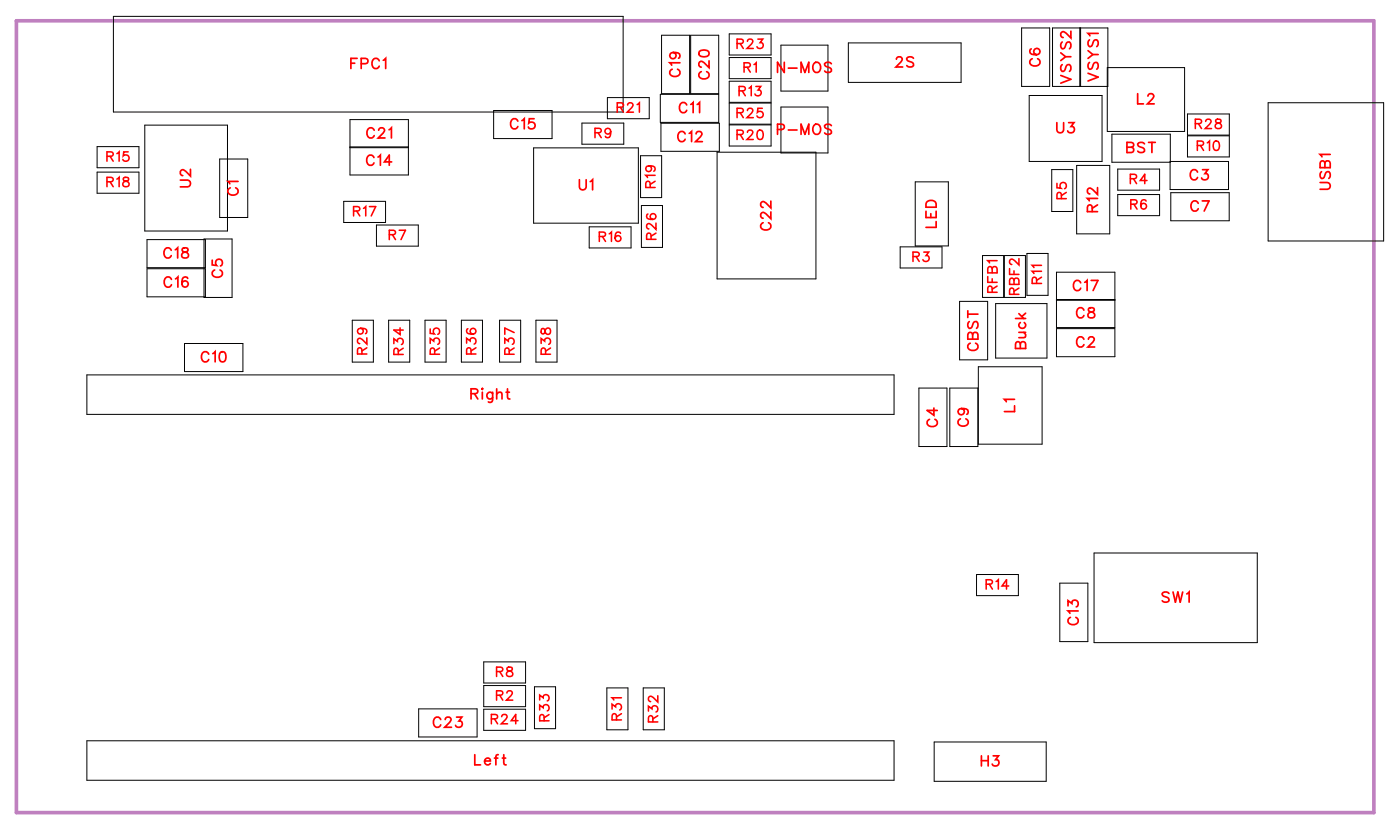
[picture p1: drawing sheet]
<svg xmlns="http://www.w3.org/2000/svg" width="98mm" height="58mm" viewBox="0 0 98 58" stroke-linecap="round" stroke-linejoin="round" font-family="sans-serif">
<path d="M1.1 1.4h94.9v55.3h-94.9z" fill="none" stroke="#bf80bf" stroke-width=".25"/>
<g fill="none" stroke="#000" stroke-width=".07">
<path d="M6.8 10.2h2.9v1.5h-2.9zM6.8 12h2.9v1.5h-2.9zM7.9 1.1h35.6v6.7h-35.6zM10.1 8.7h5.8v7.4h-5.8zM10.3 16.7h4v2h-4zM10.3 18.7h4v2h-4zM14.2 16.7h2v4.1h-2zM15.3 11.1h2v4.1h-2zM24 14h2.9v1.5h-2.9zM24.4 8.3h4.1v3.9h-4.1zM24.4 10.2h4.1M24.4 10.3h4.1"/>
<path d="M26.3 15.7h2.9v1.5h-2.9zM34.5 7.7h4.1v2h-4.1zM37.3 10.3h7.3v5.3h-7.3zM40.6 8.6h3v1.5h-3zM41.2 15.8h2.9v1.5h-2.9zM42.4 6.8h2.9v1.5h-2.9zM44.7 10.9h1.5v2.9h-1.5zM44.8 14.3h1.5v3h-1.5zM46.1 6.6h4.1v1.9h-4.1zM46.2 8.6h4v2h-4zM46.2 2.5h2v4h-2zM48.2 2.5h2v4h-2z"/>
<path d="M50.1 10.6h6.9v8.9h-6.9zM50.9 2.4h3v1.4h-3zM50.9 4h3v1.5h-3zM50.9 5.7h3v1.4h-3zM50.9 7.2h3v1.5h-3zM50.9 8.7h3v1.5h-3zM54.5 3.1h3.3v3.3h-3.3zM54.5 7.5h3.3v3.2h-3.3zM59.2 3h7.9v2.7h-7.9zM62.9 17.2h2.9v1.5h-2.9zM63.9 12.7h2.3v4.5h-2.3zM68.6 17.8h1.5v3h-1.5z"/>
<path d="M70.1 17.8h1.5v3h-1.5zM71.3 2h2v4h-2zM71.7 17.7h1.5v2.9h-1.5zM71.9 6.7h5.1v4.6h-5.1zM73.5 11.8h1.4v3h-1.4zM73.5 2h3.9v4h-3.9zM73.8 19h4.1v3.9h-4.1zM75.2 11.5h2.3v4.8h-2.3zM75.4 2v4M75.5 2v4M77.3 4.7h5.4v4.5h-5.4zM77.7 9.4h4v1.9h-4z"/>
<path d="M78.1 11.8h2.9v1.5h-2.9zM78.1 13.6h2.9v1.4h-2.9zM81.7 11.3h4.1v1.9h-4.1zM81.8 13.4h4v2h-4zM82.9 8h3v1.4h-3zM82.9 9.5h3v1.4h-3zM88.6 7.2h8v9.6h-8zM6.1 26.2h56.3v2.7h-56.3zM12.9 24h4.1v1.9h-4.1zM24.6 22.3h1.5v3h-1.5zM27.1 22.3h1.5v3h-1.5zM29.7 22.3h1.5v3h-1.5z"/>
<path d="M32.2 22.3h1.5v3h-1.5zM34.9 22.3h1.5v3h-1.5zM37.4 22.3h1.5v3h-1.5zM64.2 27.1h1.9v4.1h-1.9zM66.3 27.1h2v4.1h-2zM67 21h2v4.1h-2zM68.3 25.6h4.5v5.4h-4.5zM69.5 21.2h3.6v3.8h-3.6zM73.8 22.9h4.1v2h-4.1zM73.8 20.9h4.1M73.8 21h4.1M76.4 38.6h11.4v6.2h-11.4z"/>
<path d="M6.1 51.7h56.3v2.7h-56.3zM29.2 49.5h4.1v1.9h-4.1zM33.8 46.2h2.9v1.5h-2.9zM33.8 47.8h2.9v1.5h-2.9zM33.8 49.5h2.9v1.5h-2.9zM37.3 47.9h1.5v2.9h-1.5zM42.4 48h1.5v2.9h-1.5zM44.9 48h1.5v2.9h-1.5zM65.2 51.8h7.9v2.7h-7.9zM68.2 40.1h2.9v1.5h-2.9zM74 40.7h2v4.1h-2z"/>
</g>
<g fill="none" stroke="#f00" stroke-width=".12">
<path d="M12 17.5a.26 .26 0 0 0-.3-.2 .26 .26 0 0 0-.2 .3v.1a.26 .26 0 0 0 .2 .3 .26 .26 0 0 0 .3-.2M12 19.5a.26 .26 0 0 0-.3-.2 .26 .26 0 0 0-.2 .3v.2a.26 .26 0 0 0 .2 .2 .26 .26 0 0 0 .3-.1M12.2 17.4l.2-.1v.7M12.3 19.5l.1-.2v.7M12.6 12.6h.5l.2 .2-.1 .2h-.6M12.8 17.3v.2l.3 .1 .1 .2a.24 .24 0 0 1-.3 .2 .24 .24 0 0 1-.2-.2l.4-.3v-.2zM13.1 19.4a.35 .35 0 0 0-.4 .2 .35 .35 0 0 0 .2 .4 .22 .22 0 0 0 .2-.2 .22 .22 0 0 0-.2-.2 .22 .22 0 0 0-.2 .2M13.3 11.8v.5l-.3-.4-.3-.1-.1 .2v.1l.2 .1M14.8 18.2v.3h.3a.25 .25 0 0 1 0-.4 .25 .25 0 0 1 .4 .1 .25 .25 0 0 1-.1 .4M15 18.8a.26 .26 0 0 0-.2 .3 .26 .26 0 0 0 .3 .2h.2a.26 .26 0 0 0 .2-.2 .26 .26 0 0 0-.1-.3M16.1 13.1a.26 .26 0 0 0-.2 .3 .26 .26 0 0 0 .3 .2h.2a.26 .26 0 0 0 .2-.2 .26 .26 0 0 0-.1-.3M16.6 12.7h-.7l.2 .1"/>
<path d="M24.5 4.4h.3M24.9 4.1h-.4v.7M25.2 4.4h.4l.1-.3h-.5v.7M26.1 11a.26 .26 0 0 0-.3-.2 .26 .26 0 0 0-.2 .3v.2a.26 .26 0 0 0 .2 .2 .26 .26 0 0 0 .3-.1M26.1 9.1a.26 .26 0 0 0-.3-.2 .26 .26 0 0 0-.2 .3v.2a.26 .26 0 0 0 .2 .2 .26 .26 0 0 0 .3-.1M26.4 11l.2-.2v.7M26.4 9.1l.2-.2h.1l.2 .2-.1 .2-.4 .3h.5M26.5 4.2a.26 .26 0 0 0-.3-.1 .26 .26 0 0 0-.2 .2v.2a.26 .26 0 0 0 .2 .3 .26 .26 0 0 0 .3-.2M26.8 4.2l.1-.1v.7M27.2 9.1l.1-.2v.7M27.4 11.3h-.6l.4-.5v.7M36.2 8.5a.26 .26 0 0 0-.3-.2 .26 .26 0 0 0-.2 .3v.1a.26 .26 0 0 0 .2 .3 .26 .26 0 0 0 .3-.2"/>
<path d="M36.4 8.4l.2-.1v.7M37.3 8.3h-.3l-.1 .3a.25 .25 0 0 1 .4 0 .25 .25 0 0 1 0 .4 .25 .25 0 0 1-.4-.1M40.5 12.5v.5l.2 .2 .2-.1v-.6M41.2 12.7l.2-.2v.7M46.9 4.8a.26 .26 0 0 0-.1 .3 .26 .26 0 0 0 .2 .2h.2a.26 .26 0 0 0 .3-.2 .26 .26 0 0 0-.2-.3M47 3.7a.22 .22 0 0 1 .2 .3 .22 .22 0 0 1-.3 0 .22 .22 0 0 1 0-.3h.1a.34 .34 0 0 1 .5 .2l-.1 .2M47.5 4.4h-.7l.1 .1M47.9 9.3a.26 .26 0 0 0-.3-.1 .26 .26 0 0 0-.3 .2v.2a.26 .26 0 0 0 .3 .3 .26 .26 0 0 0 .3-.2M48 7.3a.26 .26 0 0 0-.3-.1 .26 .26 0 0 0-.2 .2v.2a.26 .26 0 0 0 .2 .3 .26 .26 0 0 0 .3-.2M48.1 9.3l.2-.1v.7M48.2 7.3l.2-.1v.7M48.6 9.3l.1-.1h.2l.1 .1-.1 .2-.3 .4h.5"/>
<path d="M48.7 7.3l.2-.1v.7M48.8 3.6l.3-.1a.3 .3 0 0 1 .4 .3 .38 .38 0 0 1-.4 .2 .38 .38 0 0 1-.3-.3zM49 5a.26 .26 0 0 0-.2 .3 .26 .26 0 0 0 .3 .2h.1a.26 .26 0 0 0 .3-.2 .26 .26 0 0 0-.1-.3M49.5 4.2v.5l-.3-.3-.3-.1-.1 .1v.1l.2 .2M53.3 15.5a.26 .26 0 0 0-.2 .3 .26 .26 0 0 0 .3 .2h.2a.26 .26 0 0 0 .2-.2 .26 .26 0 0 0-.1-.3M53.8 14.8v.5l-.3-.4-.2-.1-.2 .2v.1l.2 .1M53.8 14v.5l-.3-.3-.2-.1-.2 .1v.1l.2 .2M54.3 9h.4v-.3h-.4v.7M54.8 4.3v.8l-.5-.8v.8M55.1 4.8h.6M55.1 9.1h.6M55.9 5.1v-.8l.3 .8 .3-.8v.8"/>
<path d="M55.9 9.4v-.7l.3 .7 .3-.7v.7M56.8 8.8l.1-.1a.33 .33 0 0 1 .4 .3 .33 .33 0 0 1-.4 .3l-.1-.2zM56.9 4.4a.33 .33 0 0 1 .4 .3 .33 .33 0 0 1-.4 .3l-.1-.2zM58.1 4.4l-.2-.1-.3 .1 .1 .2 .4 .3v.1l-.2 .1-.3-.1M58.1 8.8l-.2-.1-.3 .1 .1 .1 .4 .3v.1l-.2 .1-.3-.1M62.6 4.1l.1-.1h.2l.1 .1-.1 .2-.3 .4h.4M63.8 4.1l-.2-.1-.3 .1 .1 .1 .4 .3v.1l-.2 .1-.3-.1M64.7 14.7v.5h.7v-.5M64.8 14.1l.1-.1 .4 .1 .1 .4h-.7zM65 14.9v.3M65.4 15.5v.4h-.7M72 3.4a.35 .35 0 0 0 .2 .5 .35 .35 0 0 0 .4-.3 .22 .22 0 0 0-.2-.2 .22 .22 0 0 0-.2 .2 .22 .22 0 0 0 .2 .2"/>
<path d="M72.1 4.1a.26 .26 0 0 0-.2 .3 .26 .26 0 0 0 .3 .2h.2a.26 .26 0 0 0 .2-.2 .26 .26 0 0 0-.1-.3M73.8 8.6v.5l.2 .2 .2-.1 .1-.6M74.1 5.3l.7 .2-.7 .3M74.1 3.7l.3 .3M74.2 4.5l-.1 .2 .1 .3 .2-.1 .2-.4h.1l.1 .2-.1 .3M74.2 2.9l-.1 .2 .1 .3 .2-.1 .1-.3 .2-.1 .1 .2-.1 .3M74.6 8.6h.4l-.2 .2a.24 .24 0 0 1 .2 .4 .24 .24 0 0 1-.4-.1M74.8 4h-.4l-.3 .2M74.8 2.2v.4l-.3-.3-.3-.1-.1 .1v.2l.2 .1M75.5 19.7a.26 .26 0 0 0-.3-.1 .26 .26 0 0 0-.2 .2v.2a.26 .26 0 0 0 .2 .3 .26 .26 0 0 0 .3-.2M75.8 19.7l.1-.1v.7M76 5.1l.7 .3-.7 .2"/>
<path d="M76 3.5l.3 .3M76.1 4.4l-.1 .1 .1 .3h.2l.2-.4h.1l.1 .1-.1 .3M76.1 2.8l-.1 .1 .1 .4 .2-.1 .1-.4h.2l.1 .1-.1 .4M76.2 19.6h.5l-.4 .7M76.3 14.8l-.1-.4-.1-.1-.2 .2v.3h.8M76.7 13.8h-.8l.2 .2M76.7 13.1v.5l-.4-.4-.2-.1-.2 .2v.1l.2 .1M76.7 14.3l-.4 .2M76.7 3.8h-.4l-.3 .3M76.7 2.3h-.7l.1 .2M78.7 10.3h.4l.1 .2-.2 .1h-.3v-.7l.4 .1 .1 .1-.2 .2M79.5 6.5v.7h.4"/>
<path d="M79.9 10l-.1-.1-.3 .1v.2l.4 .2v.1l-.1 .1-.3-.1M80.2 6.7l.1-.2h.1l.2 .2-.1 .2-.4 .3h.5M80.2 9.9h.5M80.5 9.9v.7M83.6 12a.26 .26 0 0 0-.3-.2 .26 .26 0 0 0-.2 .3v.2a.26 .26 0 0 0 .2 .2 .26 .26 0 0 0 .3-.1M83.7 14.2a.26 .26 0 0 0-.3-.2 .26 .26 0 0 0-.2 .3v.2a.26 .26 0 0 0 .2 .2 .26 .26 0 0 0 .3-.1M84 14h.4l-.3 .7M84 11.8h.4l-.2 .3a.24 .24 0 0 1 .1 .4 .24 .24 0 0 1-.4-.1M92.2 12.7h.5l.2 .2-.1 .3h-.6M92.3 12l-.1 .1 .1 .4 .2-.1 .1-.4h.2l.1 .1-.1 .4M92.5 11.4v-.1h-.2l-.1 .4h.7v-.3l-.1-.2-.2 .1-.1 .4M92.9 10.8h-.7l.1 .1"/>
<path d="M14.6 24.7a.26 .26 0 0 0-.3-.2 .26 .26 0 0 0-.2 .3v.2a.26 .26 0 0 0 .2 .2 .26 .26 0 0 0 .3-.1M14.9 24.7l.1-.2v.7M15.4 24.6l.1-.1a.37 .37 0 0 1 .3 .4 .37 .37 0 0 1-.3 .3 .45 .45 0 0 1-.1-.6zM32.9 27.5l.4-.1 .1-.1-.2-.2h-.3v.7M33.1 27.5l.3 .3M33.7 27.1v.1zM33.7 27.4v.4M34.4 27.4v.6h-.3M34.4 27.5a.23 .23 0 0 0-.3-.1 .23 .23 0 0 0 0 .4 .23 .23 0 0 0 .3-.1M34.7 27.5l.2-.1h.1l.1 .4M34.7 27.1v.7M35.3 27.4h.3"/>
<path d="M35.4 27.1v.6l.2 .1M64.9 29.3a.26 .26 0 0 0-.2 .3 .26 .26 0 0 0 .3 .2h.2a.26 .26 0 0 0 .3-.2 .26 .26 0 0 0-.2-.3M65.2 28.5v.5l-.5-.4h.8M67.1 29.2a.26 .26 0 0 0-.2 .3 .26 .26 0 0 0 .3 .2h.1a.26 .26 0 0 0 .3-.2 .26 .26 0 0 0-.1-.3M67.1 28.5a.22 .22 0 0 1 .2 .3 .22 .22 0 0 1-.3 .1 .22 .22 0 0 1 0-.4h.1a.34 .34 0 0 1 .5 .3l-.1 .1M67.6 21.9h.7M67.6 21.7v.5M67.7 22.4l-.1 .2 .1 .3 .2-.1 .2-.4h.1l.1 .2-.1 .3M67.8 23.9a.26 .26 0 0 0-.2 .3 .26 .26 0 0 0 .3 .2h.1a.26 .26 0 0 0 .3-.2 .26 .26 0 0 0-.2-.3M67.9 23.4v-.2h-.2l-.1 .5h.7v-.3l-.1-.2-.2 .1-.1 .4M70.9 27.9h-.8l.2 .1M70.9 28.3v.4h-.8"/>
<path d="M70.9 22.2h.7M71.2 23.2h.4M71.2 21.9l.3 .3M71.3 24l-.2-.2-.1 .1-.1 .4h.7v-.3l-.1-.2-.2 .1v.4M71.3 22.5a.23 .23 0 0 0-.1 .3 .23 .23 0 0 0 .4 0 .23 .23 0 0 0-.1-.3M71.5 23.2l.1 .2v.1l-.4 .1M71.6 21.8l-.2 .3M75.7 23.7a.26 .26 0 0 0-.3-.2 .26 .26 0 0 0-.2 .3v.1a.26 .26 0 0 0 .2 .3 .26 .26 0 0 0 .3-.2M75.7 21.6a.26 .26 0 0 0-.3-.1 .26 .26 0 0 0-.2 .2v.2a.26 .26 0 0 0 .2 .3 .26 .26 0 0 0 .3-.2M76 23.7l.1-.2h.2l.1 .1-.1 .3-.3 .3h.5M76.1 21.5v.2l.3 .1 .1 .1a.24 .24 0 0 1-.3 .3 .24 .24 0 0 1-.2-.3l.4-.3v-.1zM30.8 50.2a.26 .26 0 0 0-.3-.2 .26 .26 0 0 0-.2 .3v.2a.26 .26 0 0 0 .2 .2 .26 .26 0 0 0 .3-.1"/>
<path d="M31.1 50.2l.1-.2h.2l.1 .2-.1 .2-.3 .3h.4M31.9 50h.4l-.2 .3a.24 .24 0 0 1 .1 .4 .24 .24 0 0 1-.4-.1M33.2 52.7v.7h.4M33.8 53.1h.4a.23 .23 0 0 0-.2-.2 .23 .23 0 0 0-.2 .2 .23 .23 0 0 0 .2 .3l.2-.1M34.5 52.9h.3M34.8 52.7l-.2 .1v.6M35.1 52.9h.2M35.2 52.7v.5l.2 .2M68.5 52.7v.7M68.5 53.1h.5M69 52.7v.7M69.4 52.7h.3l-.2 .3a.24 .24 0 0 1 .2 .4 .24 .24 0 0 1-.4-.1"/>
<path d="M74.6 42.3v-.4l.3 .2a.24 .24 0 0 1 .3-.2 .24 .24 0 0 1 0 .4M74.8 43.1a.26 .26 0 0 0-.2 .3 .26 .26 0 0 0 .3 .2h.1a.26 .26 0 0 0 .3-.2 .26 .26 0 0 0-.2-.3M75.3 42.6h-.7l.1 .2M81.6 41.4l-.1-.1-.3 .1v.2l.4 .2v.1l-.1 .1-.3-.1M81.9 41.3l.2 .7 .2-.7 .1 .7 .2-.7M82.9 41.4l.1-.1v.7"/>
</g>
<g fill="none" stroke="#f00" stroke-width=".11">
<path d="M7.5 10.9h.3l.1-.2-.4-.1v.6M7.5 12.7h.3l.1-.3h-.4v.6M7.7 10.9l.2 .3M7.7 12.7l.2 .3M8.2 10.7l.1-.1v.6M8.2 12.5l.1-.1v.6M8.6 12.4v.2l.4 .2a.22 .22 0 0 1-.2 .2 .22 .22 0 0 1-.2-.2l.4-.3v-.1zM9 10.6h-.4v.3a.23 .23 0 0 1 .4 0 .23 .23 0 0 1-.1 .3 .23 .23 0 0 1-.3-.1M24.7 14.7h.4v-.2l-.4-.1v.7M24.9 14.7l.2 .4M25.4 14.5l.1-.1v.7M25.8 14.4h.4l-.3 .7"/>
<path d="M27.2 16.4l.4-.1v-.2h-.4v.6M27.4 16.4l.2 .3M27.9 16.1h.4l-.3 .6M41.6 9.3l.3-.1 .1-.2h-.4v.6M41.8 9.3l.2 .3M41.9 16.5h.3l.1-.2-.4-.1v.6M42.1 16.5l.2 .3M42.5 16.3l.2-.1v.6M42.7 9.2a.2 .2 0 0 1-.3 .1 .2 .2 0 0 1-.1-.3 .2 .2 0 0 1 .3 0l.1 .2a.31 .31 0 0 1-.3 .4l-.1-.1M43.1 7.5h.4v-.3h-.4v.6M43.3 7.5l.2 .3M43.3 16.3v-.1a.32 .32 0 0 0-.4 .3 .32 .32 0 0 0 .3 .3 .2 .2 0 0 0 .2-.1 .2 .2 0 0 0-.2-.3 .2 .2 0 0 0-.2 .2"/>
<path d="M43.8 7.3l.2-.1 .2 .1-.4 .5h.4M44.5 7.3l.2-.1v.6M45.3 14.9l-.1 .1a.32 .32 0 0 0 .2 .4 .32 .32 0 0 0 .4-.3 .2 .2 0 0 0-.2-.2 .2 .2 0 0 0-.2 .2 .2 .2 0 0 0 .2 .2M45.3 11.6a.2 .2 0 0 1 .2 .2 .2 .2 0 0 1-.3 .1 .2 .2 0 0 1 0-.3h.1a.31 .31 0 0 1 .5 .2l-.1 .1M45.4 13.1v-.4h-.2l-.1 .4h.7M45.5 16.7l-.1-.4h-.2v.4h.6M45.8 12.2h-.7l.1 .2M45.8 12.6l-.4 .3M45.8 15.6v.4l-.5-.4-.1 .2 .1 .2M45.8 16.3l-.3 .2M51.5 9.4h.4v-.3h-.4v.6M51.5 3h.4v-.2l-.4-.1v.7"/>
<path d="M51.5 7.9l.4-.1v-.2h-.4v.6M51.6 6.3h.4v-.2l-.4-.1v.7M51.7 9.4l.2 .3M51.7 3l.2 .4M51.7 7.9l.2 .3M51.8 6.3l.3 .4M52 4.7h.3l.1-.3h-.4v.6M52.2 4.7l.2 .3M52.2 9.2l.1-.1 .3 .1-.4 .5h.4M52.2 2.9l.1-.2 .3 .2-.4 .5h.4M52.2 7.7l.1-.1 .3 .1-.4 .5h.4M52.3 6.2l.2-.2v.7"/>
<path d="M52.7 4.5l.1-.1v.6M52.8 6h.3l-.2 .3a.22 .22 0 0 1 .2 .3 .22 .22 0 0 1-.4 0M52.9 2.7h.4l-.2 .3a.22 .22 0 0 1 .1 .3 .22 .22 0 0 1-.3 0M53 9.1a.32 .32 0 0 1 .3 .2 .32 .32 0 0 1-.2 .4l-.2-.1v-.2zM53.2 7.6h-.3v.2a.23 .23 0 0 1 .3 0 .23 .23 0 0 1 0 .4 .23 .23 0 0 1-.3-.1M63.8 17.9h.3l.1-.3h-.4v.6M64 17.9l.2 .3M64.5 17.6h.4l-.2 .2a.22 .22 0 0 1 .1 .4 .22 .22 0 0 1-.3-.1M69 19.3v.4h.6M69.3 18.8l-.1-.2h-.2v.4h.6v-.2l-.1-.2-.2 .1v.3M69.3 19.5v.2M69.6 18.2h-.6l.1 .1"/>
<path d="M69.6 20l-.3 .2M70.5 18.7v.4h.7M70.8 19.6l-.1-.2h-.1l-.1 .4h.7v-.2l-.2-.2-.2 .1v.3M70.8 18.9v.2M71.2 18v.5l-.6-.4-.1 .2 .2 .2M72.4 19.8v-.4h-.3v.4h.6M72.7 18.9h-.6l.1 .2M72.7 18.5h-.6l.1 .2M72.7 19.3l-.3 .3M73.8 12.8v.3h.3a.23 .23 0 0 1 0-.3 .23 .23 0 0 1 .3 0 .23 .23 0 0 1-.1 .4M74.1 13.9v-.4h-.2l-.1 .4h.7M74.5 13.4l-.4 .2"/>
<path d="M78.9 12.5l.4-.1v-.2h-.4v.6M79 14.2h.3l.1-.2-.4-.1v.7M79.2 12.5l.2 .3M79.2 14.2l.2 .4M80 14a.32 .32 0 0 0-.4 .2 .32 .32 0 0 0 .3 .4 .2 .2 0 0 0 .2-.2 .2 .2 0 0 0-.2-.2 .2 .2 0 0 0-.2 .2M80.1 12.6h-.5l.4-.4v.6M83.5 8.6h.4v-.2l-.4-.1v.7M83.6 10.2l.4-.1v-.2l-.4-.1v.7M83.7 8.6l.2 .4M83.8 10.2l.3 .3M84.2 8.5l.1-.2 .3 .1-.4 .6h.4M84.3 10l.2-.2v.7"/>
<path d="M84.8 9.9a.32 .32 0 0 1 .4 .2 .32 .32 0 0 1-.2 .4l-.2-.1-.1-.3zM84.9 8.3v.2l.3 .1 .1 .2a.22 .22 0 0 1-.2 .2 .22 .22 0 0 1-.2-.2l.4-.3-.1-.2zM25.2 22.9a.2 .2 0 0 1 .2 .3 .21 .21 0 0 1-.4 .1 .21 .21 0 0 1 .1-.4h.1a.31 .31 0 0 1 .4 .3l-.1 .1M25.3 24.7l-.1-.4h-.2v.4h.6M25.6 23.6v.4l-.5-.4-.1 .2 .1 .2M25.6 24.3l-.3 .2M27.5 24v-.4l.3 .2a.22 .22 0 0 1 .3-.1 .22 .22 0 0 1-.1 .3M27.8 24.7v-.3l-.2-.1-.1 .4h.7M27.9 22.9v.4l-.4-.3h.7M28.2 24.3l-.4 .2M30 24v-.4l.3 .2a.22 .22 0 0 1 .3-.2 .22 .22 0 0 1 0 .4M30 23v.3h.3a.23 .23 0 0 1 0-.4 .23 .23 0 0 1 .4 .1 .23 .23 0 0 1-.1 .3"/>
<path d="M30.4 24.7l-.1-.4h-.2l-.1 .4h.7M30.7 24.3l-.3 .2M32.6 23.9v-.3l.2 .2a.22 .22 0 0 1 .4-.2 .22 .22 0 0 1-.1 .4M32.7 22.9l-.1 .1a.32 .32 0 0 0 .3 .4 .32 .32 0 0 0 .3-.3 .2 .2 0 0 0-.1-.2 .2 .2 0 0 0-.3 .2 .2 .2 0 0 0 .2 .2M32.9 24.7v-.4h-.3v.4h.6M33.2 24.3l-.3 .2M35.3 24v-.4l.2 .2a.22 .22 0 0 1 .4-.2 .22 .22 0 0 1-.1 .4M35.6 24.7l-.1-.4h-.2v.4h.6M35.9 24.3l-.3 .2M35.9 23.2l-.6-.3v.4M37.8 24v-.4l.2 .2a.22 .22 0 0 1 .4-.2 .22 .22 0 0 1-.1 .4M37.8 23v.3h.1l.3-.4a.22 .22 0 0 1 .3 .2 .22 .22 0 0 1-.3 .2l-.2-.3z"/>
<path d="M38.1 24.7v-.4h-.2l-.1 .4h.6M38.4 24.3l-.3 .2M69.3 20.4v-.4h-.3v.4h.6M70.8 20.5v-.3l-.2-.1-.1 .4h.7M71.2 20.1l-.4 .2M34.3 50.2l.4-.1v-.2l-.4-.1v.7M34.5 50.2l.3 .3M34.7 48.5h.4v-.2l-.4-.1v.6M34.7 46.9l.4-.1v-.2l-.4-.1v.7M34.9 48.5l.2 .3M34.9 46.9l.2 .3M35 50l.2-.2 .2 .2-.4 .5h.4"/>
<path d="M35.4 48.3l.1-.1 .3 .1-.4 .5h.4M35.4 46.6v.2l.4 .2a.22 .22 0 0 1-.2 .2 .22 .22 0 0 1-.2-.2l.4-.3-.1-.1zM36.2 50.3h-.5l.3-.5v.7M37.7 49.5v-.3l.2 .2a.22 .22 0 0 1 .4-.2 .22 .22 0 0 1-.1 .4M37.7 48.8v-.3l.2 .2a.22 .22 0 0 1 .4-.2 .22 .22 0 0 1-.1 .4M38 50.3v-.4h-.2l-.1 .4h.6M38.3 49.9l-.3 .2M42.7 49.5v-.4l.3 .2a.22 .22 0 0 1 .3-.1 .22 .22 0 0 1 0 .3M43.1 50.2l-.1-.3-.2-.1-.1 .4h.7M43.4 48.7h-.7l.2 .1M43.4 49.8l-.3 .2M45.3 49.6v-.3l.2 .2a.22 .22 0 0 1 .4-.2 .22 .22 0 0 1-.1 .4"/>
<path d="M45.6 50.4v-.4h-.3v.4h.6M45.9 48.5v.5l-.5-.4-.1 .2 .1 .1M45.9 49.9l-.3 .3M68.9 40.8l.3-.1 .1-.2-.4-.1v.7M69.1 40.8l.2 .3M69.6 40.6l.1-.2v.7M70.5 40.9h-.5l.3-.5v.7"/>
</g>
<g font-size="1.2" fill="#fff">
<text x="24.4" y="5.1">FPC1</text>
<text x="47.8" y="5.4" transform="rotate(-90 47.8 5.4)">C19</text>
<text x="49.8" y="5.6" transform="rotate(-90 49.8 5.6)">C20</text>
<text x="54.2" y="5.4">N-MOS</text>
<text x="62.5" y="5">2S</text>
<text x="72.9" y="4.7" transform="rotate(-90 72.9 4.7)">C6</text>
<text x="75.1" y="5.9" transform="rotate(-90 75.1 5.9)">VSYS2</text>
<text x="77" y="5.7" transform="rotate(-90 77 5.7)">VSYS1</text>
<text x="25.6" y="11.8">C14</text>
<text x="25.6" y="9.9">C21</text>
<text x="35.6" y="9.3">C15</text>
<text x="47.3" y="10.2">C12</text>
<text x="47.4" y="8.2">C11</text>
<text x="54.2" y="9.7">P-MOS</text>
<text x="73.7" y="9.6">U3</text>
<text x="78.6" y="10.9">BST</text>
<text x="79.4" y="7.5">L2</text>
<text x="13.6" y="13.1" transform="rotate(-90 13.6 13.1)">U2</text>
<text x="16.9" y="13.7" transform="rotate(-90 16.9 13.7)">C1</text>
<text x="40.4" y="13.5">U1</text>
<text x="54.1" y="16.1" transform="rotate(-90 54.1 16.1)">C22</text>
<text x="65.7" y="15.9" transform="rotate(-90 65.7 15.9)">LED</text>
<text x="76.9" y="14.8" transform="rotate(-90 76.9 14.8)">R12</text>
<text x="83.1" y="12.8">C3</text>
<text x="83.1" y="15">C7</text>
<text x="93.2" y="13.3" transform="rotate(-90 93.2 13.3)">USB1</text>
<text x="11.4" y="18.3">C18</text>
<text x="11.4" y="20.3">C16</text>
<text x="15.8" y="19.4" transform="rotate(-90 15.8 19.4)">C5</text>
<text x="74.9" y="20.6">C17</text>
<text x="75.1" y="22.5">C8</text>
<text x="14" y="25.5">C10</text>
<text x="32.8" y="28.1">Right</text>
<text x="65.8" y="29.8" transform="rotate(-90 65.8 29.8)">C4</text>
<text x="67.9" y="29.8" transform="rotate(-90 67.9 29.8)">C9</text>
<text x="68.6" y="24.5" transform="rotate(-90 68.6 24.5)">CBST</text>
<text x="71.2" y="28.8" transform="rotate(-90 71.2 28.8)">L1</text>
<text x="71.9" y="24.4" transform="rotate(-90 71.9 24.4)">Buck</text>
<text x="75.1" y="24.5">C2</text>
<text x="75.6" y="43.6" transform="rotate(-90 75.6 43.6)">C13</text>
<text x="81.1" y="42.3">SW1</text>
<text x="30.2" y="51">C23</text>
<text x="33.1" y="53.7">Left</text>
<text x="68.5" y="53.7">H3</text>
</g>
<g font-size="1.1" fill="#fff">
<text x="51.4" y="3.7">R23</text>
<text x="51.9" y="5.3">R1</text>
<text x="7.4" y="11.5">R15</text>
<text x="41.5" y="9.9">R9</text>
<text x="43.1" y="8.1">R21</text>
<text x="51.4" y="10">R20</text>
<text x="51.4" y="8.5">R25</text>
<text x="51.6" y="7">R13</text>
<text x="83.4" y="9.2">R28</text>
<text x="83.6" y="10.8">R10</text>
<text x="7.4" y="13.3">R18</text>
<text x="24.6" y="15.3">R17</text>
<text x="27.1" y="17">R7</text>
<text x="41.8" y="17.1">R16</text>
<text x="46" y="13.1" transform="rotate(-90 46 13.1)">R19</text>
<text x="46.1" y="16.8" transform="rotate(-90 46.1 16.8)">R26</text>
<text x="74.7" y="13.9" transform="rotate(-90 74.7 13.9)">R5</text>
<text x="78.9" y="13.1">R4</text>
<text x="78.9" y="14.9">R6</text>
<text x="63.7" y="18.5">R3</text>
<text x="69.9" y="20.5" transform="rotate(-90 69.9 20.5)">RFB1</text>
<text x="71.4" y="20.6" transform="rotate(-90 71.4 20.6)">RBF2</text>
<text x="73" y="19.8" transform="rotate(-90 73 19.8)">R11</text>
<text x="25.9" y="24.8" transform="rotate(-90 25.9 24.8)">R29</text>
<text x="28.4" y="24.8" transform="rotate(-90 28.4 24.8)">R34</text>
<text x="31" y="24.8" transform="rotate(-90 31 24.8)">R35</text>
<text x="33.5" y="24.8" transform="rotate(-90 33.5 24.8)">R36</text>
<text x="36.2" y="24.8" transform="rotate(-90 36.2 24.8)">R37</text>
<text x="38.7" y="24.8" transform="rotate(-90 38.7 24.8)">R38</text>
<text x="68.8" y="41.4">R14</text>
<text x="34.6" y="47.5">R8</text>
<text x="34.3" y="50.8">R24</text>
<text x="34.6" y="49.1">R2</text>
<text x="38.6" y="50.3" transform="rotate(-90 38.6 50.3)">R33</text>
<text x="43.7" y="50.3" transform="rotate(-90 43.7 50.3)">R31</text>
<text x="46.2" y="50.4" transform="rotate(-90 46.2 50.4)">R32</text>
</g>
</svg>
